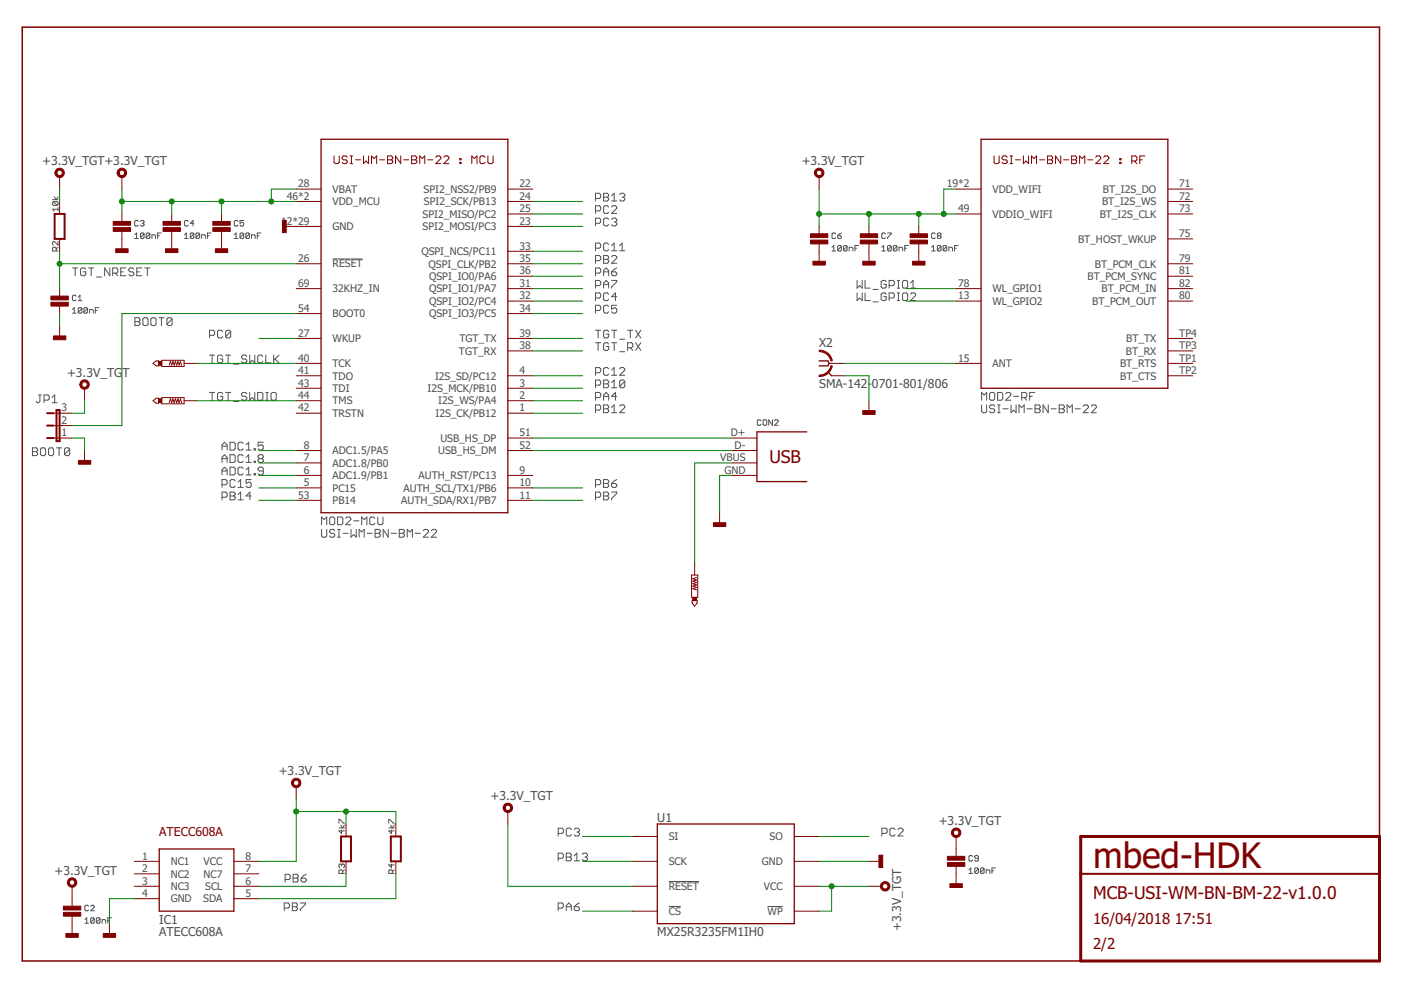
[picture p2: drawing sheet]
<svg xmlns="http://www.w3.org/2000/svg" width="297mm" height="210mm" viewBox="0 0 297 210" stroke-linecap="round" stroke-linejoin="round" font-family="sans-serif">
<g fill="none" stroke="#505050" stroke-width=".21">
<path d="M11.1 42.3h1.2M11.3 42.8h.8l.2 .2v.3l-.2 .2M11.3 42.8l-.2 .2v.3l.2 .2h.8M11.3 42.8l.8 .7M11.5 41.7l.4 .6 .4-.6M11.9 53.2v-.6l-.2-.2h-.4l-.2 .2v.6h1.2M12.3 44.4h-1.2l.4 .3M12.3 44v.7M12.3 51.2v.8l-.8-.8-.4 .2v.4l.2 .2M12.3 52.4l-.4 .4M15.4 56.8h1.1M15.9 56.8v1.7"/>
<path d="M18.2 57.1l-.3-.3h-.5l-.3 .3v1.1l.3 .3h.5l.3-.3v-.6h-.6M18.8 56.8h1.1M19.3 56.8v1.7M20.5 58.7h1.1M23.3 56.8v1.7l-1.1-1.7v1.7M23.9 57.9h.8l.3-.3v-.5l-.3-.3h-.8v1.7M24.4 57.9l.6 .6M25.6 57.6h.5M26.7 56.8h-1.1v1.7h1.1M28.4 57.1l-.3-.3h-.5l-.3 .3v.3l.3 .2h.5l.3 .3v.3l-.3 .3h-.5l-.3-.3M28.6 50.6h.7M28.6 49.8l.4-.4v1.2"/>
<path d="M29 57.6h.5M29.3 46.9l-.2-.1h-.4l-.1 .1v.8l.1 .2h.4l.2-.2M29.8 46.9l.2-.1h.4l.1 .1-.1 .4M30.1 56.8h-1.1v1.7h1.1M30.2 47.3h.2M30.4 47.3l.1 .2-.1 .4h-.4l-.2-.2M30.5 49.6v.8l-.1 .2h-.4l-.2-.2M30.5 49.6l-.1-.2h-.4l-.2 .2v.8M30.5 49.6l-.7 .8M30.7 56.8h1.1M31.2 56.8v1.7M31.8 49.6v.8l-.2 .2h-.4l-.2-.2"/>
<path d="M31.8 49.6l-.2-.2h-.4l-.2 .2v.8M31.8 49.6l-.8 .8M32.2 50.6v-.8h.6l.2 .2v.6M33.4 50h.4M34.2 49.4h-.8v1.2M39.1 50.6h.8M39.1 49.8l.4-.4v1.2M39.9 46.9l-.2-.1h-.4l-.2 .1v.8l.2 .2h.4l.2-.2M41.1 49.6v.8l-.2 .2h-.4l-.2-.2M41.1 49.6l-.2-.2h-.4l-.2 .2v.8M41.1 49.6l-.8 .8M41.1 47.3h-.8l.6-.5v1.1"/>
<path d="M42.3 49.6v.8l-.2 .2h-.4l-.1-.2M42.3 49.6l-.2-.2h-.4l-.1 .2v.8M42.3 49.6l-.7 .8M42.8 50.6v-.8h.5l.2 .2v.6M44 50h.4M44.7 49.4h-.7v1.2M49.7 49.8l.4-.4v1.2M49.7 50.6h.8M50.5 46.9l-.2-.1h-.4l-.2 .1v.8l.2 .2h.4l.2-.2M51.7 49.6v.8l-.2 .2h-.4l-.2-.2M51.7 46.8h-.8v.5l.4-.2 .4 .2v.4l-.2 .2h-.4l-.2-.2M51.7 49.6l-.2-.2h-.4l-.2 .2v.8"/>
<path d="M51.7 49.6l-.8 .8M52.9 49.6v.8l-.2 .2h-.4l-.2-.2M52.9 49.6l-.2-.2h-.4l-.2 .2v.8M52.9 49.6l-.8 .8M53.3 50.6v-.8h.6l.2 .2v.6M54.5 50h.4M55.3 49.4h-.8v1.2M70.5 54.9h6.4M126.3 52.6h.8l.3-.2v-.6l-.3-.3h-.8v1.7M126.3 55.3h.8l.3-.3v-.5l-.3-.3h-.8v1.6M126.3 47.3h.8l.3-.2v-.6l-.3-.3h-.8v1.7M126.3 57.9h.8l.3-.3v-.5l-.3-.3h-.8v1.7"/>
<path d="M126.3 42.1h.8l.3-.3v-.5l-.3-.3h-.8v1.6M126.3 44.7h.8l.3-.3v-.5l-.3-.3h-.8v1.7M128 57.6h1.1M128 41h.8l.3 .3v.2l-.3 .3 .3 .3v.3l-.3 .2h-.8zM128 54.2h.8l.3 .3v.2l-.3 .3 .3 .3v.2l-.3 .3h-.8zM128 58.5v-1.1l.5-.6 .6 .6v1.1M128 41.8h.8M128 55h.8M129.1 46.5l-.3-.3h-.6l-.2 .3v1.1l.2 .3h.6l.3-.3M129.1 51.8l-.3-.3h-.6l-.2 .3v1.1l.2 .3h.6l.3-.3M129.1 43.9l-.3-.3h-.6l-.2 .3v1.1l.2 .3h.6l.3-.3M129.7 57.6h.8l.3 .3v.3l-.3 .3h-.6l-.2-.3z"/>
<path d="M129.7 46.5l.2-.3h.6l.3 .3v.3l-.3 .3M129.7 43.9l.2-.3h.6l.3 .3v.3l-1.1 1.1h1.1M129.7 54.5l.2-.3h.6l.3 .3v.2l-1.1 1.1h1.1M129.7 59.5h1.1v.2l-1.1 1.1v.3M129.7 42.6h1.1M129.7 41.5l.5-.5v1.6M129.7 52.1l.5-.6v1.7M129.7 53.2h1.1M130.2 47.1h.3M130.5 47.1l.3 .2v.3l-.3 .3h-.6l-.2-.3M130.8 56.8l-.6 .3-.5 .5M131.4 41.3l.2-.3h.6l.3 .3v.2l-.3 .3"/>
<path d="M131.4 53.2h1.1M131.4 52.1l.5-.6v1.7M131.9 41.8h.3M132.2 41.8l.3 .3v.3l-.3 .2h-.6l-.2-.2M176.4 53.2h.8M176.4 52.4l.4-.4v1.2M177.2 49.6l-.2-.2h-.4l-.2 .2v.8l.2 .2h.4l.2-.2M177.6 50h.6l.2 .4-.2 .2h-.4l-.2-.2zM178.4 52.2v.8l-.2 .2h-.4l-.2-.2M178.4 52.2l-.2-.2h-.4l-.2 .2v.8M178.4 52.2l-.8 .8M178.4 49.4l-.8 .6"/>
<path d="M179.6 52.2v.8l-.2 .2h-.4l-.2-.2M179.6 52.2l-.2-.2h-.4l-.2 .2v.8M179.6 52.2l-.8 .8M180 53.2v-.8h.6l.2 .2v.6M181.3 52.6h.4M181.7 59.5v1.6l.5-.5 .6 .5v-1.6M182 52h-.7v1.2M183.4 59.5v1.6h1.1M187 53.2h.7M187 52.4l.3-.4v1.2M187.7 49.6l-.2-.2h-.3l-.2 .2v.8l.2 .2h.3l.2-.2M187.9 59.7l-.3-.2h-.5l-.3 .2v1.1l.3 .3h.5l.3-.3v-.5h-.5"/>
<path d="M188.2 49.4h.8v.2l-.8 .8v.2M189 52.2v.8l-.2 .2h-.4l-.2-.2M189 52.2l-.2-.2h-.4l-.2 .2v.8M189 52.2l-.8 .8M190.2 52.2v.8l-.2 .2h-.4l-.2-.2M190.2 52.2l-.2-.2h-.4l-.2 .2v.8M190.2 52.2l-.8 .8M190.2 59.5h.6M190.5 59.5v1.6M190.6 53.2v-.8h.6l.2 .2v.6M191.3 59.7l.3-.2h.6l.2 .2v1.1l-.2 .3h-.6l-.3-.3zM191.8 52.6h.4"/>
<path d="M192.6 52h-.8v1.2M197.5 52.4l.4-.4v1.2M197.5 53.2h.8M198.3 49.6l-.2-.2h-.4l-.2 .2v.8l.2 .2h.4l.2-.2M198.9 50l-.2 .2 .2 .4h.4l.2-.2-.2-.4M198.9 50l-.2-.2 .2-.4h.4l.2 .2-.2 .4M198.9 50h.4M199.5 52.2v.8l-.2 .2h-.4l-.2-.2M199.5 52.2l-.2-.2h-.4l-.2 .2v.8M199.5 52.2l-.8 .8M200.7 52.2v.8l-.2 .2h-.3l-.2-.2M200.7 52.2l-.2-.2h-.3l-.2 .2v.8"/>
<path d="M200.7 52.2l-.7 .8M201.2 53.2v-.8h.5l.3 .2v.6M202.4 52.6h.4M203.2 52h-.8v1.2M15.4 65.6l.3-.4v1.2M15.4 66.4h.7M16.1 62.8l-.2-.2h-.3l-.2 .2v.8l.2 .2h.3l.2-.2M16.6 63.8h.8M16.6 63l.4-.4v1.2M17.4 65.4v.8l-.2 .2h-.4l-.2-.2M17.4 65.4l-.2-.2h-.4l-.2 .2v.8M17.4 65.4l-.8 .8"/>
<path d="M18.6 65.4v.8l-.2 .2h-.4l-.2-.2M18.6 65.4l-.2-.2h-.4l-.2 .2v.8M18.6 65.4l-.8 .8M19 66.4v-.8h.6l.2 .2v.6M20.2 65.8h.4M21 65.2h-.8v1.2M28.6 67.4h.8l.3 .2v.3l-.3 .3 .3 .3v.2l-.3 .3h-.8zM28.6 68.2h.8M30.3 67.6l.3-.2h.5l.3 .2v1.1l-.3 .3h-.5l-.3-.3zM32 67.6l.3-.2h.5l.3 .2v1.1l-.3 .3h-.5l-.3-.3zM33.7 67.4h1.1M34.2 67.4v1.6"/>
<path d="M36.5 67.6l-.3-.2h-.5l-.3 .2v1.1M36.5 67.6v1.1l-.3 .3h-.5l-.3-.3M36.5 67.6l-1.1 1.1M44.4 75.3h1.1M44.4 71.1h.9l.2-.3v-.5l-.2-.3h-.9v1.6M45 75.3v1.6M47.2 70.3l-.3-.3h-.5l-.3 .3v1.1l.3 .2h.5l.3-.2M47.2 75.6l-.3-.3h-.5l-.3 .3v1.1l.3 .2h.5l.3-.2v-.6h-.5M47.8 75.3h1.1M48.4 75.3v1.6M48.9 70.3l-.3-.3h-.5l-.3 .3v1.1M48.9 70.3v1.1l-.3 .2h-.5l-.3-.2"/>
<path d="M48.9 70.3l-1.1 1.1M49.5 77.2h1.1M52.3 75.6l-.3-.3h-.5l-.3 .3v.2l.3 .3h.5l.3 .3v.3l-.3 .2h-.5l-.3-.2M52.9 75.3v1.6l.6-.5 .5 .5v-1.6M55.7 75.6l-.2-.3h-.6l-.3 .3v1.1l.3 .2h.6l.2-.2M56.3 75.3v1.6h1.1M58 75.3v1.6M58.3 76.1l.8 .8M59.1 75.3l-1.1 1.1M126.3 65.8h.8l.3-.2v-.6l-.3-.3h-.8v1.7M126.3 60.6h.8l.3-.3v-.6l-.3-.2h-.8v1.6M126.3 63.2h.8l.3-.3v-.5l-.3-.3h-.8v1.6"/>
<path d="M126.3 79h.8l.3-.2v-.6l-.3-.3h-.8v1.7M126.3 70h1.1M126.3 72.7h1.1M126.8 70v1.6M126.8 72.7v1.6M128 61.1v-1.1l.5-.5 .6 .5v1.1M128 60.3h1.1M129.1 62.4l-.3-.3h-.6l-.2 .3v1.1l.2 .2h.6l.3-.2M129.1 65l-.3-.3h-.6l-.2 .3v1.1l.2 .3h.6l.3-.3M129.1 70.3l-.3-.3h-.6l-.2 .3v1.1l.2 .2h.6l.3-.2v-.6h-.6M129.1 72.9l-.3-.2h-.6l-.2 .2v1.1l.2 .3h.6l.3-.3v-.5h-.6M129.1 78.2l-.3-.3h-.6l-.2 .3v1.1l.2 .3h.6l.3-.3"/>
<path d="M129.7 78.5l.5-.6v1.7M129.7 70h1.1M129.7 72.7h1.1M129.7 79.6h1.1M130.2 70v1.6M130.2 72.7v1.6M130.8 64.7h-1.1v.9l.5-.3h.3l.3 .3v.5l-.3 .3h-.6l-.2-.3M130.8 62.9h-1.1l.8-.8v1.6M131.4 78.2l.2-.3h.6l.3 .3v.3l-1.1 1.1h1.1M131.4 71.9h1.1M131.4 74.6h1.1M133.1 70h1.1"/>
<path d="M133.1 73.7h.8l.3-.2v-.6l-.3-.2h-.8v1.6M133.6 70v1.6M133.6 73.7l.6 .6M134.8 70l1.1 1.6M134.8 72.7l1.1 1.6M135.9 70l-1.1 1.6M135.9 72.7l-1.1 1.6M181.7 62.1v1.6l.5-.5 .6 .5v-1.6M183.4 62.1v1.6h1.1M185.1 61.4h1.1M185.1 64h1.1M187.9 62.4l-.3-.3h-.5l-.3 .3v1.1l.3 .2h.5l.3-.2v-.6h-.5"/>
<path d="M188.5 60.6h.8l.3-.3v-.6l-.3-.2h-.8v1.6M188.5 63.2h.8l.3-.3v-.5l-.3-.3h-.8v1.6M190.2 62.1h.6M190.2 63.7h.6M190.2 61.1h.6M190.5 62.1v1.6M191.3 62.4l.3-.3h.6l.2 .3v1.1l-.2 .2h-.6l-.3-.2zM193.1 62.4l.2-.3h.6l.2 .3v.3l-1 1h1M193.1 61.1h1M193.1 60l.5-.5v1.6M6.9 95h.8l.3 .2v.3l-.3 .3 .3 .3v.2l-.3 .3h-.8zM6.9 95.8h.8"/>
<path d="M8.2 83.7h.5M8.5 83.7v1.4l-.3 .3h-.3l-.3-.3M8.6 95.2l.2-.2h.6l.3 .2v1.1l-.3 .3h-.6l-.2-.3zM9.3 84.8h.9l.2-.2v-.6l-.2-.3h-.9v1.7M10.6 95h.5l.3 .2v1.1l-.3 .3h-.5l-.3-.3v-1.1zM11 85.4h1.1M11 84.3l.6-.6v1.7M12 95h1.1M12.5 95v1.6M14.8 95.2l-.3-.2h-.6l-.2 .2v1.1M14.8 95.2v1.1l-.3 .3h-.6l-.2-.3M14.8 95.2l-1.1 1.1"/>
<path d="M44.4 83.2h1.1M45 83.2v1.7M47.1 95.4v-1.1l.5-.5 .6 .5v1.1M47.1 98v-1l.5-.6 .6 .6v1M47.1 94.6h1.1M47.1 97.2h1.1M47.1 99.9h1.1M47.2 83.5l-.3-.3h-.5l-.3 .3v1.1l.3 .3h.5l.3-.3v-.6h-.5M47.8 83.2h1.1M48.4 83.2v1.7M48.8 96.4h.8l.3 .3v1.1l-.3 .2h-.8zM48.8 93.8h.8l.3 .2v1.1l-.3 .3h-.8z"/>
<path d="M48.8 99.1h.8l.3 .2v1.1l-.3 .3h-.8zM49.5 85.1h1.1M51.6 94l-.3-.2h-.6l-.2 .2v1.1l.2 .3h.6l.3-.3M51.6 96.7l-.3-.3h-.6l-.2 .3v1.1l.2 .2h.6l.3-.2M51.6 99.3l-.3-.2h-.6l-.2 .2v1.1l.2 .3h.6l.3-.3M52.2 95.4h1.1M52.2 94.3l.5-.5v1.6M52.2 97l.5-.6v1.6M52.2 99.6l.5-.5v1.6M52.2 98h1.1M52.3 83.5l-.3-.3h-.5l-.3 .3v.3l.3 .2h.5l.3 .3v.3l-.3 .3h-.5l-.3-.3M52.9 83.2v1.7l.6-.6 .5 .6v-1.7"/>
<path d="M53.9 95.1h.2v.3h-.2zM53.9 97.8h.2v.2h-.2zM54.6 83.2h.9l.2 .3v1.1l-.2 .3h-.9zM55 97.2l-.3-.2v-.3l.3-.3h.5l.3 .3v.3l-.3 .2M55 97.2l-.3 .3v.3l.3 .2h.5l.3-.2v-.3l-.3-.3M55 97.2h.5M55.8 93.8h-1.1v.8l.6-.3h.2l.3 .3v.5l-.3 .3h-.5l-.3-.3M55.8 99.9h-.8l-.3-.3v-.3l.3-.2h.5l.3 .2v1.1l-.3 .3h-.5l-.3-.3M56.3 84.9h.6M56.3 83.2h.6M56.6 83.2v1.7M57.5 83.5l.2-.3h.6l.3 .3v1.1l-.3 .3h-.6l-.2-.3z"/>
<path d="M126.3 87h.8l.3-.3v-.6l-.3-.2h-.8v1.6M126.3 84.3h.8l.3-.3v-.5l-.3-.3h-.8v1.7M126.3 81.7h.8l.3-.3v-.5l-.3-.3h-.8v1.6M128 85.9h.8l.3 .2v.3l-.3 .3 .3 .3v.2l-.3 .3h-.8zM128 86.7h.8M128 84h1.1M128 80.6h.8l.3 .3v.2l-.3 .3 .3 .3v.2l-.3 .3h-.8zM128 84.9v-1.1l.5-.6 .6 .6v1.1M128 81.4h.8M129.7 87.5h1.1M129.7 81.1l.5-.5v1.6M129.7 86.4l.5-.5v1.6"/>
<path d="M129.7 82.2h1.1M130.8 84h-1.1l.8-.8v1.7M131.4 86.1l.2-.2h.6l.3 .2v.3l-1.1 1.1h1.1M132.5 80.9v1l-.3 .3h-.6l-.2-.3M132.5 80.9l-.3-.3h-.6l-.2 .3v1M132.5 80.9l-1.1 1M161.3 89.2l-.2-.2h-.3l-.2 .2v.8l.2 .2h.3l.2-.2M161.8 89.2l.2-.2h.3l.3 .2v.8l-.3 .2h-.3l-.2-.2zM163.8 89v1.2l-.8-1.2v1.2M164.2 89.2l.2-.2h.4l.2 .2v.2l-.8 .8h.8M208.1 84.9v-1.7l.6 .6 .5-.6v1.7M208.1 85.9v1.3l.3 .3h.5l.3-.3v-1.3"/>
<path d="M209.8 83.5l.3-.3h.5l.3 .3v1.1l-.3 .3h-.5l-.3-.3zM210.9 86.1l-.3-.2h-.5l-.3 .2v.3l.3 .3h.5l.3 .3v.2l-.3 .3h-.5l-.3-.3M211.5 87.5h.5M211.5 85.9h.5M211.5 83.2h.8l.3 .3v1.1l-.3 .3h-.8zM211.8 85.9v1.6M212.6 86.7h1.1M213.2 83.5l.3-.3h.5l.3 .3v.3l-1.1 1.1h1.1M214.4 85.9v1.6l.5-.5 .5 .5v-1.6M214.9 84h1.1M216 87.5v-1.6l.6 .5 .5-.5v1.6M216.6 84.3h.8l.3-.3v-.5l-.3-.3h-.8v1.7"/>
<path d="M217.2 84.3l.5 .6M217.7 86.7h1.1M218.3 84h.6M219.4 83.2h-1.1v1.7M219.5 85.9h.8l.2 .2v.3l-.2 .3 .2 .3v.2l-.2 .3h-.8zM219.5 86.7h.8M222.2 85.9v1.6l-1.1-1.6v1.6M222.9 86.7h1M224.6 85.9h.8l.3 .2v.3l-.3 .3 .3 .3v.2l-.3 .3h-.8zM224.6 86.7h.8M226.3 87.5v-1.6l.5 .5 .6-.5v1.6M228 86.7h1"/>
<path d="M229.7 86.1l.2-.2h.6l.3 .2v.3l-1.1 1.1h1.1M231.4 86.1l.2-.2h.6l.3 .2v.3l-1.1 1.1h1.1M47.1 102.8h.8l.3-.3v-.5l-.3-.3h-.8v1.6M47.1 105.4h.8l.3-.2v-.6l-.3-.3h-.8v1.7M47.1 100.7v-1.1l.5-.5 .6 .5v1.1M48.8 104.3h.8l.3 .3v.3l-.3 .3 .3 .2v.3l-.3 .3h-.8zM48.8 105.2h.8M49.9 102l-.3-.3h-.6l-.2 .3v1.1l.2 .2h.6l.3-.2M50.5 103.3h1.1M50.5 106h1.1M50.5 102.2l.5-.5v1.6M50.5 104.9l.5-.6v1.7"/>
<path d="M52.2 100.7h1.1M53.3 101.7h-1.1v.8l.5-.3h.3l.3 .3v.6l-.3 .2h-.5l-.3-.2M53.3 105.2h-1.1l.8-.9v1.7M53.9 100.4h.2v.3h-.2zM68.2 111.3v-1.7l.5 .6 .6-.6v1.7M68.2 112.2v1.4l.3 .3h.5l.3-.3v-1.4M70.2 109.6h.5l.3 .3v1.1l-.3 .3h-.5l-.3-.3v-1.1zM71 112.5l-.3-.3h-.5l-.3 .3v.3l.3 .3h.5l.3 .2v.3l-.3 .3h-.5l-.3-.3M71.6 113.9h.5M71.6 112.2h.5M71.6 109.6h.8l.3 .3v1.1l-.3 .3h-.8zM71.9 112.2v1.7"/>
<path d="M72.7 113.1h1.1M73.3 109.9l.3-.3h.5l.3 .3v.3l-1.1 1.1h1.1M74.4 112.2v1.7l.6-.6 .5 .6v-1.7M75 110.4h1.1M76.1 113.9v-1.7l.6 .6 .5-.6v1.7M76.7 111.3v-1.7l.5 .6 .6-.6v1.7M77.8 113.1h1.1M79.5 109.9l-.3-.3h-.5l-.3 .3v1.1l.3 .3h.5l.3-.3M79.5 112.2h.8l.3 .3v.3l-.3 .3 .3 .2v.3l-.3 .3h-.8zM79.5 113.1h.8M80.1 109.6v1.4l.3 .3h.5l.3-.3v-1.4M82.3 112.2v1.7l-1.1-1.7v1.7"/>
<path d="M82.9 113.1h1.1M84.6 112.2h.8l.3 .3v.3l-.3 .3 .3 .2v.3l-.3 .3h-.8zM84.6 113.1h.8M86.3 113.9v-1.7l.6 .6 .5-.6v1.7M88 113.1h1.1M89.7 112.5l.3-.3h.6l.2 .3v.3l-1.1 1.1h1.1M91.4 112.5l.3-.3h.6l.2 .3v.3l-1.1 1.1h1.1M126.3 102.8h.8l.3-.3v-.5l-.3-.3h-.8v1.6M126.3 105.4h.8l.3-.2v-.6l-.3-.3h-.8v1.7M128 101.7h.8l.3 .3v.2l-.3 .3 .3 .3v.3l-.3 .2h-.8zM128 104.3h.8l.3 .3v.3l-.3 .3 .3 .2v.3l-.3 .3h-.8zM128 102.5h.8"/>
<path d="M128 105.2h.8M129.7 102.5h.8l.3 .3v.3l-.3 .2h-.6l-.2-.2zM129.7 104.3h1.1v.3l-1.1 1.1v.3M130.8 101.7l-.6 .3-.5 .5M71.9 174.5v-.8h.2l.7 .8h.2M71.9 175.5h1.1M72.2 174.9l.4 .6 .4-.6M72.4 176v.7l-.5-.5h1.1M82.4 175.5h1.2M82.4 174.5v-.8h.2l.8 .8h.2M82.8 174.9l.4 .6 .4-.6M83 176v.7l-.6-.5h1.2"/>
<path d="M118.3 176.7h.9l.2-.3v-.5l-.2-.3h-.9v1.6M121.1 175.9l-.2-.3h-.6l-.2 .3v1.1l.2 .2h.6l.2-.2M121.8 175.9l.2-.3h.6l.3 .3v.2l-.3 .3M122.3 176.4h.3M122.6 176.4l.3 .3v.3l-.3 .2h-.6l-.2-.2M187 176.7h.8l.3-.3v-.5l-.3-.3h-.8v1.6M189.8 175.9l-.3-.3h-.5l-.3 .3v1.1l.3 .2h.5l.3-.2M190.4 175.9l.3-.3h.5l.3 .3v.2l-1.1 1.1h1.1M18 195l.4-.4v1.1M18 195.7h.8M18.8 192.2l-.2-.3h-.4l-.2 .3v.7l.2 .2h.4l.2-.2M19.2 192.2l.2-.3h.4l.2 .3v.1l-.8 .8h.8"/>
<path d="M20 194.8v.8l-.2 .1h-.4l-.2-.1M20 194.8l-.2-.2h-.4l-.2 .2v.8M20 194.8l-.8 .8M21.2 194.8v.8l-.2 .1h-.4l-.2-.1M21.2 194.8l-.2-.2h-.4l-.2 .2v.8M21.2 194.8l-.8 .8M21.7 195.7v-.7h.5l.2 .2v.5M22.9 195.2h.3M23.6 194.6h-.7v1.1M60.3 192.5h.8l.3-.2v-.6l-.3-.2h-.8v1.6M60.5 186.5h.8l.2-.3v-.5l-.2-.3h-.8v1.6M62 191.5h.8l.3 .2v.3l-.3 .3 .3 .2v.3l-.3 .3h-.8z"/>
<path d="M62 192.3h.8M62.1 185.4h.9l.2 .3v.2l-.2 .3 .2 .3v.2l-.2 .3h-.9zM62.1 186.2h.9M63.7 191.5h1.1v.2l-1.1 1.1v.3M63.8 186.2h.9l.2 .3v.2l-.2 .3h-.6l-.3-.3zM64.9 185.4l-.5 .3-.6 .5M72.4 183.4l-.2-.2-.3 .2v.4l.2 .2M72.4 183.4v.2M72.4 183.4l.2-.2 .4 .2v.4l-.2 .2M72.6 185.2v-.6l-.2-.2h-.3l-.2 .2v.6h1.1M73 184.4l-.4 .4M83 183.2v.8l-.6-.6h1.2"/>
<path d="M83.2 185.2v-.6l-.2-.2h-.4l-.2 .2v.6h1.2M83.6 184.4l-.4 .4M118.3 182h.9l.2-.3v-.5l-.2-.3h-.9v1.6M118.3 192.5h.9l.2-.2v-.6l-.2-.2h-.9v1.6M120.1 180.9h.8l.2 .3v.2l-.2 .3 .2 .3v.2l-.2 .3h-.8zM120.1 193.1v-1.1l.5-.5 .5 .5v1.1M120.1 181.7h.8M120.1 192.3h1M121.8 192.3h.8l.3 .2v.3l-.3 .3h-.6l-.2-.3zM121.8 182.5h1.1M121.8 181.4l.5-.5v1.6M122.9 191.5l-1.1 .8"/>
<path d="M123.4 181.2l.3-.3h.6l.2 .3v.2l-.2 .3M124 181.7h.3M124.3 181.7l.2 .3v.2l-.2 .3h-.6l-.3-.3M141.8 186.9h6.4M141.8 192.2h2.6M162.7 192.2h3.3M205.4 184.4l.4-.4v1.2M205.4 185.2h.8M206.2 181.6l-.2-.2h-.4l-.2 .2v.8l.2 .2h.4l.2-.2M207.4 184.2v.8l-.2 .2h-.4l-.1-.2M207.4 182h-.6l-.1-.2 .1-.4h.4l.2 .2v.8l-.2 .2h-.4l-.1-.2M207.4 184.2l-.2-.2h-.4l-.1 .2v.8"/>
<path d="M207.4 184.2l-.7 .8M208.6 184.2v.8l-.2 .2h-.3l-.2-.2M208.6 184.2l-.2-.2h-.3l-.2 .2v.8M208.6 184.2l-.7 .8M209.1 185.2v-.8h.6l.2 .2v.6M210.3 184.6h.4M211.1 184h-.8v1.2"/>
</g>
<path d="M292.5 177.4v-171.6h-287.8v198h224.4" fill="none" stroke="#800000" stroke-width=".32"/>
<path d="M229.1 177.4h63.4v26.4h-63.4z" fill="none" stroke="#800000" stroke-width=".63"/>
<path d="M11.6 45.4h2.1v5.3h-2.1zM10 87.6h1.3M10 90.2h1.3M10 92.9h1.3M12 86.9h.6v6.6h-.6zM72.3 177.4h2.1v5.2h-2.1zM82.9 177.4h2.1v5.2h-2.1zM229.1 185.3h63.4" fill="none" stroke="#800000" stroke-width=".42"/>
<g fill="none" stroke="#800000" stroke-width=".21">
<path d="M12.6 37.4v2.7M25.8 37.4v2.7M70.8 33.1v1.3l.3 .3h.5l.3-.3v-1.3M73.6 33.3l-.3-.2h-.5l-.3 .2v.3l.3 .3h.5l.3 .2v.3l-.3 .3h-.5l-.3-.3M74.2 34.7h.6M74.2 33.1h.6M74.5 33.1v1.6M75.4 33.9h1.1M77.1 33.1v1.6l.5-.6 .5 .6v-1.6M78.8 34.7v-1.6l.5 .5 .6-.5v1.6M80.5 33.9h1.1M82.2 33.1h.8l.3 .2v.3l-.3 .3 .3 .2v.3l-.3 .3h-.8z"/>
<path d="M82.2 33.9h.8M85 33.1v1.6l-1.1-1.6v1.6M85.6 33.9h1.1M87.3 33.1h.8l.3 .2v.3l-.3 .3 .3 .2v.3l-.3 .3h-.8zM87.3 33.9h.8M89 34.7v-1.6l.5 .5 .6-.5v1.6M90.7 33.9h1.1M92.4 33.3l.2-.2h.6l.3 .2v.3l-1.1 1.1h1.1M94.1 33.3l.3-.2h.5l.3 .2v.3l-1.1 1.1h1.1M97.5 34.4h.2v.3h-.2zM97.5 33.6h.2v.3h-.2zM100 34.7v-1.6l.6 .5 .5-.5v1.6"/>
<path d="M102.8 33.3l-.2-.2h-.6l-.3 .2v1.1l.3 .3h.6l.2-.3M103.4 33.1v1.3l.3 .3h.6l.2-.3v-1.3M173.7 37.4v2.7M210.8 33.1v1.3l.2 .3h.6l.2-.3v-1.3M213.6 33.3l-.3-.2h-.6l-.3 .2v.3l.3 .3h.6l.3 .2v.3l-.3 .3h-.6l-.3-.3M214.1 34.7h.6M214.1 33.1h.6M214.4 33.1v1.6M215.3 33.9h1.1M217 33.1v1.6l.5-.6 .6 .6v-1.6M218.7 34.7v-1.6l.5 .5 .6-.5v1.6M220.4 33.9h1.1"/>
<path d="M222.1 33.1h.8l.3 .2v.3l-.3 .3 .3 .2v.3l-.3 .3h-.8zM222.1 33.9h.8M224.9 33.1v1.6l-1.1-1.6v1.6M225.5 33.9h1.1M227.2 33.1h.8l.3 .2v.3l-.3 .3 .3 .2v.3l-.3 .3h-.8zM227.2 33.9h.8M228.9 34.7v-1.6l.5 .5 .6-.5v1.6M230.6 33.9h1.1M232.3 33.3l.3-.2h.5l.3 .2v.3l-1.1 1.1h1.1M234 33.3l.3-.2h.5l.3 .2v.3l-1.1 1.1h1.1M237.4 34.4h.3v.3h-.3zM237.4 33.6h.3v.3h-.3z"/>
<path d="M240 34.1h.8l.2-.2v-.6l-.2-.2h-.8v1.6M240.5 34.1l.5 .6M241.7 33.9h.5M242.8 33.1h-1.1v1.6M12.6 42.7v2.7M12.6 50.7v2.6M25.8 45.4v1.5M25.8 49.1v4.2M36.4 45.4v1.5M36.4 49.1v4.2M47 45.4v1.5M47 49.1v4.2"/>
<path d="M60.2 48h7.9M62.8 40.1h5.3M62.8 42.7h5.3M62.8 55.9h5.3M107.7 40.1h5.3M107.7 42.7h5.3M107.7 45.4h5.3M107.7 48h5.3M107.7 55.9h5.3M107.7 53.3h5.3M107.7 58.6h5.3M173.7 48v1.6"/>
<path d="M173.7 51.7v4.2M184.2 48v1.6M184.2 51.7v4.2M194.8 48v1.6M194.8 51.7v4.2M202.7 40.1h5.3M202.7 45.4h5.3M247.6 40.1h5.3M247.6 42.7h5.3M247.6 45.4h5.3M247.6 55.9h5.3M247.6 58.6h5.3"/>
<path d="M247.6 50.7h5.3M12.6 61.2v1.6M12.6 64.9v1.6M12.6 69.1v2.7M32.4 77l.7-.5h.5v1.1h-.5zM34.3 76.4h4.7v1.3h-4.7zM35.9 77.4l.2-.8 .3 .8 .3-.8 .2 .8 .3-.8 .3 .8 .2-.8 .3 .8 .2-.8 .3 .8M39 77h2.7M62.8 77h5.3M62.8 79.7h5.3M62.8 71.8h5.3M62.8 61.2h5.3"/>
<path d="M62.8 66.5h5.3M107.7 79.7h5.3M107.7 71.8h5.3M107.7 61.2h5.3M107.7 63.8h5.3M107.7 74.4h5.3M107.7 66.5h5.3M175.8 77h3.2M176.3 79.7h2.7M202.7 77h5.3M202.7 61.2h5.3M202.7 63.8h5.3"/>
<path d="M247.6 77h5.3M247.6 79.7h5.3M247.6 71.8h5.3M247.6 61.2h5.3M247.6 63.8h5.3M247.6 74.4h5.3M11.3 87.6h4M11.3 90.2h4M11.3 92.9h4M17.9 82.3v2.7M17.9 95.5v2.6M32.4 85l.7-.6h.5v1.1h-.5z"/>
<path d="M34.3 84.3h4.7v1.3h-4.7zM35.9 85.4l.2-.8 .3 .8 .3-.8 .2 .8 .3-.8 .3 .8 .2-.8 .3 .8 .2-.8 .3 .8M39 85h2.7M62.8 85h5.3M62.8 87.6h5.3M62.8 82.3h5.3M62.8 95.5h5.3M62.8 98.1h5.3M107.7 85h5.3M107.7 87.6h5.3M107.7 92.9h5.3M107.7 82.3h5.3"/>
<path d="M107.7 95.5h5.3M155.2 92.9h5.3M155.2 95.5h5.3M155.2 98.1h5.3M184.2 85v2.6M62.8 100.8h5.3M62.8 103.4h5.3M62.8 106.1h5.3M107.7 100.8h5.3M107.7 103.4h5.3M107.7 106.1h5.3M147.3 119.3v2.6"/>
<path d="M152.6 108.7v2.7M155.2 100.8h5.3M146.6 121.9h1.3v4.8h-1.3zM146.7 127.3h1.1v.5l-.5 .7-.6-.7zM147.7 122.4l-.8 .3 .8 .3-.8 .2 .8 .3-.8 .3 .8 .2-.8 .3 .8 .3-.8 .2 .8 .3M62.8 166.8v2.6M73.4 174.7v2.7M83.9 174.7v2.7M107.7 172.1v2.6M134.1 177.4h5.3M168.4 177.4h5.3M202.7 177.4v4.2"/>
<path d="M15.3 187.9v4.2M15.3 194.2v4.3M23.2 195.8v2.7M28.5 182.6h5.3M28.5 190.5h5.3M28.5 187.9h5.3M28.5 185.3h5.3M49.6 182.6h5.3M49.6 190.5h5.3M49.6 187.9h5.3M49.6 185.3h5.3M73.4 182.6v2.7"/>
<path d="M83.9 182.6v2.7M134.1 182.6h5.3M134.1 187.9h5.3M134.1 193.2h5.3M168.4 182.6h5.3M168.4 187.9h5.3M168.4 193.2h5.3M184.2 182.6h2.7M184.2 187.9h2.7M202.7 183.7v4.2"/>
</g>
<path d="M68.1 29.5h39.6v79.2h-39.6zM208 29.5h39.6v52.8h-39.6zM173.7 76.5h1.8l.3 .5-.3 .6h-1.8M175.5 78.9l.8 .8M171 91.6h-10.5v10.5h10.5M139.4 174.7h29v21.1h-29zM33.8 180h15.8v13.2h-15.8z" fill="none" stroke="#800000" stroke-width=".28"/>
<g fill="#800000" stroke="#800000" stroke-width=".21">
<path d="M21.9 197.9h2.6v.8h-2.6z"/>
<path d="M13.4 192.1h3.7v.8h-3.7z"/>
<path d="M13.4 193.4h3.7v.8h-3.7z"/>
<path d="M14 197.9h2.6v.8h-2.6z"/>
<path d="M186.4 181.3h.8v2.6h-.8z"/>
<path d="M200.9 181.6h3.7v.8h-3.7z"/>
<path d="M200.9 182.9h3.7v.8h-3.7z"/>
<path d="M201.4 187.4h2.6v.8h-2.6z"/>
<path d="M10.8 62.8h3.7v.8h-3.7z"/>
<path d="M10.8 64.1h3.7v.8h-3.7z"/>
<path d="M11.3 71.2h2.6v.8h-2.6z"/>
<path d="M33.6 84.6h.7v.8h-.7z"/>
<path d="M33.6 76.6h.7v.8h-.7z"/>
<path d="M16.6 97.6h2.6v.8h-2.6z"/>
<path d="M45.1 46.9h3.7v.9h-3.7z"/>
<path d="M45.1 48.3h3.7v.8h-3.7z"/>
<path d="M34.6 46.9h3.6v.9h-3.6z"/>
<path d="M34.6 48.3h3.6v.8h-3.6z"/>
<path d="M35.1 52.7h2.6v.9h-2.6z"/>
<path d="M45.7 52.7h2.6v.9h-2.6z"/>
<path d="M24 46.9h3.7v.9h-3.7z"/>
<path d="M24 48.3h3.7v.8h-3.7z"/>
<path d="M24.5 52.7h2.7v.9h-2.7z"/>
<path d="M193 49.6h3.6v.8h-3.6z"/>
<path d="M193 50.9h3.6v.8h-3.6z"/>
<path d="M182.4 49.6h3.7v.8h-3.7z"/>
<path d="M182.4 50.9h3.7v.8h-3.7z"/>
<path d="M171.8 49.6h3.7v.8h-3.7z"/>
<path d="M171.8 50.9h3.7v.8h-3.7z"/>
<path d="M172.4 55.4h2.6v.8h-2.6z"/>
<path d="M182.9 55.4h2.6v.8h-2.6z"/>
<path d="M193.5 55.4h2.6v.8h-2.6z"/>
<path d="M151.3 110.8h2.6v.8h-2.6z"/>
<path d="M146.9 126.7h.8v.6h-.8z"/>
<path d="M59.9 46.7h.8v2.6h-.8z"/>
<path d="M182.9 87.1h2.6v.8h-2.6z"/>
</g>
<g fill="#800000" stroke="#800000" stroke-width=".21">
<path d="M62.2 165.2a1 1 0 0 1 1.5 .4 1 1 0 0 1-.7 1.4 1 1 0 0 1-1.2-1h.4a.58 .58 0 0 1 .9-.5 .58 .58 0 0 1 .1 1 .58 .58 0 0 1-.9-.3l-.1-.2h-.4z" fill-rule="evenodd"/>
<path d="M14.5 186.5a1 1 0 0 1 1.6 0 1 1 0 0 1-.5 1.6 1 1 0 0 1-1.3-1h.4a.58 .58 0 0 1 .8-.6 .58 .58 0 0 1 .2 1 .58 .58 0 0 1-1-.2v-.2h-.4z" fill-rule="evenodd"/>
<path d="M186.9 187.3a1.01 1.01 0 0 1 1.6 0 1.01 1.01 0 0 1-.5 1.6 1.01 1.01 0 0 1-1.3-1h.4a.59 .59 0 0 1 .8-.5 .59 .59 0 0 1 .2 1 .59 .59 0 0 1-1-.3v-.2h-.4z" fill-rule="evenodd"/>
<path d="M106.9 170.7a1 1 0 0 1 1.6 0 1 1 0 0 1-.5 1.5 1 1 0 0 1-1.3-.9h.4a.58 .58 0 0 1 .8-.5 .58 .58 0 0 1 .1 .9 .58 .58 0 0 1-.9-.3v-.1h-.4z" fill-rule="evenodd"/>
<path d="M201.9 176a1 1 0 0 1 1.6 0 1 1 0 0 1-.5 1.5 1 1 0 0 1-1.3-.9h.4a.59 .59 0 0 1 .9-.5 .59 .59 0 0 1 .1 .9 .59 .59 0 0 1-.9-.3l-.1-.1h-.4z" fill-rule="evenodd"/>
<path d="M12 35.8a1 1 0 0 1 1.5 .4 1 1 0 0 1-.6 1.4 1 1 0 0 1-1.3-.9h.5a.58 .58 0 0 1 .8-.5 .58 .58 0 0 1 .1 .9 .58 .58 0 0 1-.9-.3v-.1h-.5z" fill-rule="evenodd"/>
<path d="M17.1 80.9a1.01 1.01 0 0 1 1.6 0 1.01 1.01 0 0 1-.5 1.6 1.01 1.01 0 0 1-1.3-1h.4a.58 .58 0 0 1 .8-.6 .58 .58 0 0 1 .2 1 .58 .58 0 0 1-.9-.2l-.1-.2h-.4z" fill-rule="evenodd"/>
<path d="M25 36.1a1.01 1.01 0 0 1 1.6 0 1.01 1.01 0 0 1-.5 1.5 1.01 1.01 0 0 1-1.3-.9h.5a.58 .58 0 0 1 .7-.6 .58 .58 0 0 1 .3 .9 .58 .58 0 0 1-1-.2v-.1h-.5z" fill-rule="evenodd"/>
<path d="M172.9 36.1a1.01 1.01 0 0 1 1.6 0 1.01 1.01 0 0 1-.5 1.5 1.01 1.01 0 0 1-1.3-.9h.4a.59 .59 0 0 1 .8-.6 .59 .59 0 0 1 .2 1 .59 .59 0 0 1-1-.3v-.1h-.4z" fill-rule="evenodd"/>
<path d="M173.7 74.3a2.71 2.71 0 0 1 2.8 2.2h-.3a2.51 2.51 0 0 0-2.5-2z" fill-rule="evenodd"/>
<path d="M173.7 79.5a2.51 2.51 0 0 0 2.5-2l.3 .1a2.76 2.76 0 0 1-2.8 2.2z" fill-rule="evenodd"/>
</g>
<g fill="none" stroke="#008000" stroke-width=".21">
<path d="M12.6 40.1v2.6M12.6 53.3v7.9M12.6 55.9h50.2M25.8 42.7h37M25.8 40.1v5.3M36.4 42.7v2.7M47 42.7v2.7M62.8 40.1h-5.3v2.6M113 42.7h10.5M113 45.4h10.5M113 55.9h10.5M113 48h10.5"/>
<path d="M113 53.3h10.5M113 58.6h10.5M173.7 45.4h29M173.7 40.1v7.9M184.2 45.4v2.6M194.8 45.4v2.6M202.7 40.1h-2.6v5.3M12.6 66.5v2.6M41.7 77h21.1M54.9 71.8h7.9M62.8 66.5h-37v23.7h-10.5M113 79.7h10.5"/>
<path d="M113 66.5h10.5M113 71.8h10.5M113 74.4h10.5M113 61.2h10.5M113 63.8h10.5M179 79.7h5.2v5.3M179 77h23.7M192.2 61.2h10.5M192.2 63.8h10.5M15.3 92.9h2.6v2.6M17.9 85v2.6h-2.6M41.7 85h21.1"/>
<path d="M54.9 95.5h7.9M54.9 98.1h7.9M113 92.9h42.2M113 87.6h10.5M113 85h10.5M113 95.5h42.2M113 82.3h10.5M155.2 98.1h-7.9v21.2M54.9 100.8h7.9M54.9 103.4h7.9M54.9 106.1h7.9M113 103.4h10.5"/>
<path d="M113 106.1h10.5M155.2 100.8h-2.6v7.9M62.8 169.4v13.2h-7.9M62.8 172.1h21.1v2.6M73.4 172.1v2.6M107.7 174.7v13.2h26.4M123.5 177.4h10.6M173.7 177.4h10.5M28.5 190.5h-5.3v5.3M73.4 185.3v2.6h-18.5M83.9 185.3v5.2h-29M123.5 182.6h10.6"/>
<path d="M123.5 193.2h10.6M173.7 182.6h10.5M173.7 187.9h10.5M176.3 187.9v5.3h-2.6"/>
</g>
<g fill="#008000" stroke="#008000" stroke-width=".21">
<circle cx="62.8" cy="172.1" r=".53"/>
<circle cx="73.4" cy="172.1" r=".53"/>
<circle cx="176.3" cy="187.9" r=".53"/>
<circle cx="47" cy="42.7" r=".53"/>
<circle cx="36.4" cy="42.7" r=".53"/>
<circle cx="57.5" cy="42.7" r=".53"/>
<circle cx="25.8" cy="42.7" r=".53"/>
<circle cx="200.1" cy="45.4" r=".53"/>
<circle cx="184.2" cy="45.4" r=".53"/>
<circle cx="194.8" cy="45.4" r=".53"/>
<circle cx="173.7" cy="45.4" r=".53"/>
<circle cx="12.6" cy="55.9" r=".53"/>
</g>
<text font-size="7.5" fill="#800000" x="231.8" y="184">mbed-HDK</text>
<g font-size="3.7" fill="#800000">
<text x="163.1" y="98.2">USB</text>
<text x="231.8" y="190.6">MCB-USI-WM-BN-BM-22-v1.0.0</text>
</g>
<g font-size="3.2" fill="#800000">
<text x="231.8" y="195.8">16/04/2018</text>
<text x="249.1" y="195.8">17:51</text>
<text x="231.8" y="201.1">2/2</text>
</g>
<g font-size="2.6" fill="#505050">
<text x="8.9" y="35.1">+3.3V_TGT+3.3V_TGT</text>
<text x="170" y="35.1">+3.3V_TGT</text>
<text x="173.7" y="73.6">X2</text>
<text x="14.2" y="79.9">+3.3V_TG</text>
<text x="26" y="79.9">T</text>
<text x="173.7" y="82.3">SMA-142-</text>
<text x="184.9" y="82.3">0701-801/806</text>
<text x="59.1" y="164.4">+3.3V_TGT</text>
<text x="104" y="169.7">+3.3V_TGT</text>
<text x="139.4" y="174.2">U1</text>
<text x="199" y="175">+3.3V_TGT</text>
<text x="11.6" y="185.5">+3.3V_TGT</text>
<text x="33.8" y="195.8">IC1</text>
<text x="191.1" y="197.5" transform="rotate(-90 191.1 197.5)">+3.3V_TGT</text>
<text x="33.8" y="198.5">ATECC608A</text>
<text x="139.4" y="198.5">MX25R3235FM1IH0</text>
</g>
<text font-size="2.6" fill="#800000" x="33.8" y="177.4">ATECC608A</text>
<g font-size="2.2" fill="#505050">
<text x="63.2" y="39.7">28</text>
<text x="70.5" y="40.9">VBAT</text>
<text x="89.8" y="40.9">SPI2_NSS2/PB9</text>
<text x="110.1" y="39.7">22</text>
<text x="200.7" y="39.7">19*2</text>
<text x="210.4" y="40.9">VDD_WIFI</text>
<text x="233.8" y="40.9">BT_I2S_DO</text>
<text x="250" y="39.7">71</text>
<text x="59.6" y="47.6">1</text>
<text x="60.8" y="42.4">46*2</text>
<text x="60.8" y="47.6">2*29</text>
<text x="70.5" y="43.5">VDD_MCU</text>
<text x="89.6" y="46.2">SPI2_MISO/PC2</text>
<text x="89.9" y="43.5">SPI2_SCK/PB13</text>
<text x="110.1" y="42.4">24</text>
<text x="110.1" y="45">25</text>
<text x="110.1" y="47.6">23</text>
<text x="203.2" y="45">49</text>
<text x="210.4" y="46.2">VDDIO_WIFI</text>
<text x="233.2" y="46.2">BT_I2S_CLK</text>
<text x="233.7" y="43.5">BT_I2S_WS</text>
<text x="250" y="42.4">72</text>
<text x="250" y="45">73</text>
<text x="70.5" y="48.8">GND</text>
<text x="89.6" y="48.8">SPI2_MOSI/PC3</text>
<text x="110.1" y="52.9">33</text>
<text x="228.6" y="51.4">BT_HOST_WKUP</text>
<text x="250" y="50.3">75</text>
<text x="63.2" y="55.6">26</text>
<text x="70.5" y="56.7">RESET</text>
<text x="89.3" y="54.1">QSPI_NCS/PC11</text>
<text x="90.9" y="56.7">QSPI_CLK/PB2</text>
<text x="91" y="59.4">QSPI_IO0/PA6</text>
<text x="110.1" y="55.6">35</text>
<text x="110.1" y="58.2">36</text>
<text x="230.6" y="59.4">BT_PCM_SYNC</text>
<text x="232.1" y="56.7">BT_PCM_CLK</text>
<text x="250" y="55.6">79</text>
<text x="250" y="58.2">81</text>
<text x="63.2" y="60.8">69</text>
<text x="70.5" y="62">32KHZ_IN</text>
<text x="91" y="62">QSPI_IO1/PA7</text>
<text x="91" y="64.6">QSPI_IO2/PC4</text>
<text x="110.1" y="60.8">31</text>
<text x="110.1" y="63.5">32</text>
<text x="203.2" y="60.8">78</text>
<text x="203.2" y="63.5">13</text>
<text x="210.4" y="62">WL_GPIO1</text>
<text x="210.4" y="64.6">WL_GPIO2</text>
<text x="231.6" y="64.6">BT_PCM_OUT</text>
<text x="233.6" y="62">BT_PCM_IN</text>
<text x="250" y="63.5">80</text>
<text x="250" y="60.8">82</text>
<text x="63.2" y="71.4">27</text>
<text x="63.2" y="66.1">54</text>
<text x="70.5" y="67.3">BOOT0</text>
<text x="91" y="67.3">QSPI_IO3/PC5</text>
<text x="110.1" y="71.4">39</text>
<text x="110.1" y="66.1">34</text>
<text x="250" y="71.4">TP4</text>
<text x="63.2" y="76.7">40</text>
<text x="70.5" y="72.6">WKUP</text>
<text x="70.5" y="77.8">TCK</text>
<text x="97.3" y="75.2">TGT_RX</text>
<text x="97.4" y="72.6">TGT_TX</text>
<text x="110.1" y="74">38</text>
<text x="203.2" y="76.7">15</text>
<text x="210.4" y="77.8">ANT</text>
<text x="237.5" y="77.8">BT_RTS</text>
<text x="238.7" y="75.2">BT_RX</text>
<text x="238.8" y="72.6">BT_TX</text>
<text x="250" y="74">TP3</text>
<text x="250" y="76.7">TP1</text>
<text x="63.2" y="79.3">41</text>
<text x="63.2" y="82">43</text>
<text x="70.5" y="80.5">TDO</text>
<text x="70.5" y="83.1">TDI</text>
<text x="90.6" y="83.1">I2S_MCK/PB10</text>
<text x="92.2" y="80.5">I2S_SD/PC12</text>
<text x="110.1" y="82">3</text>
<text x="110.1" y="79.3">4</text>
<text x="237.5" y="80.5">BT_CTS</text>
<text x="250" y="79.3">TP2</text>
<text x="13" y="89.9">2</text>
<text x="13" y="87.2">3</text>
<text x="63.2" y="84.6">44</text>
<text x="63.2" y="87.2">42</text>
<text x="70.5" y="85.8">TMS</text>
<text x="70.5" y="88.4">TRSTN</text>
<text x="92.3" y="88.4">I2S_CK/PB12</text>
<text x="92.9" y="85.8">I2S_WS/PA4</text>
<text x="110.1" y="87.2">1</text>
<text x="110.1" y="84.6">2</text>
<text x="13" y="92.5">1</text>
<text x="64.4" y="95.1">8</text>
<text x="93.4" y="93.7">USB_HS_DP</text>
<text x="110.1" y="92.5">51</text>
<text x="110.1" y="95.1">52</text>
<text x="154.9" y="92.5">D+</text>
<text x="155.7" y="95.1">D-</text>
<text x="64.4" y="97.8">7</text>
<text x="64.4" y="100.4">6</text>
<text x="70.5" y="96.3">ADC1.5/PA5</text>
<text x="70.5" y="99">ADC1.8/PB0</text>
<text x="70.5" y="101.6">ADC1.9/PB1</text>
<text x="88.7" y="101.6">AUTH_RST/PC13</text>
<text x="92.9" y="96.3">USB_HS_DM</text>
<text x="110.1" y="100.4">9</text>
<text x="152.7" y="97.8">VBUS</text>
<text x="153.6" y="100.4">GND</text>
<text x="63.2" y="105.7">53</text>
<text x="64.4" y="103.1">5</text>
<text x="70.5" y="104.2">PC15</text>
<text x="70.5" y="106.9">PB14</text>
<text x="85.1" y="106.9">AUTH_SDA/RX1/PB7</text>
<text x="85.6" y="104.2">AUTH_SCL/TX1/PB6</text>
<text x="110.1" y="103.1">10</text>
<text x="110.1" y="105.7">11</text>
<text x="141.8" y="178.1">SI</text>
<text x="163.2" y="178.1">SO</text>
<text x="30.1" y="182.3">1</text>
<text x="30.1" y="184.9">2</text>
<text x="36.2" y="183.4">NC1</text>
<text x="43.2" y="183.4">VCC</text>
<text x="52" y="182.3">8</text>
<text x="52" y="184.9">7</text>
<text x="141.8" y="183.4">SCK</text>
<text x="161.5" y="183.4">GND</text>
<text x="30.1" y="190.2">4</text>
<text x="30.1" y="187.5">3</text>
<text x="36.2" y="191.3">GND</text>
<text x="36.2" y="186.1">NC2</text>
<text x="36.2" y="188.7">NC3</text>
<text x="43.1" y="191.3">SDA</text>
<text x="43.2" y="186.1">NC7</text>
<text x="43.5" y="188.7">SCL</text>
<text x="52" y="187.5">6</text>
<text x="52" y="190.2">5</text>
<text x="141.8" y="188.7">RESET</text>
<text x="162" y="188.7">VCC</text>
<text x="141.8" y="194">CS</text>
<text x="162.7" y="194">WP</text>
</g>
</svg>
